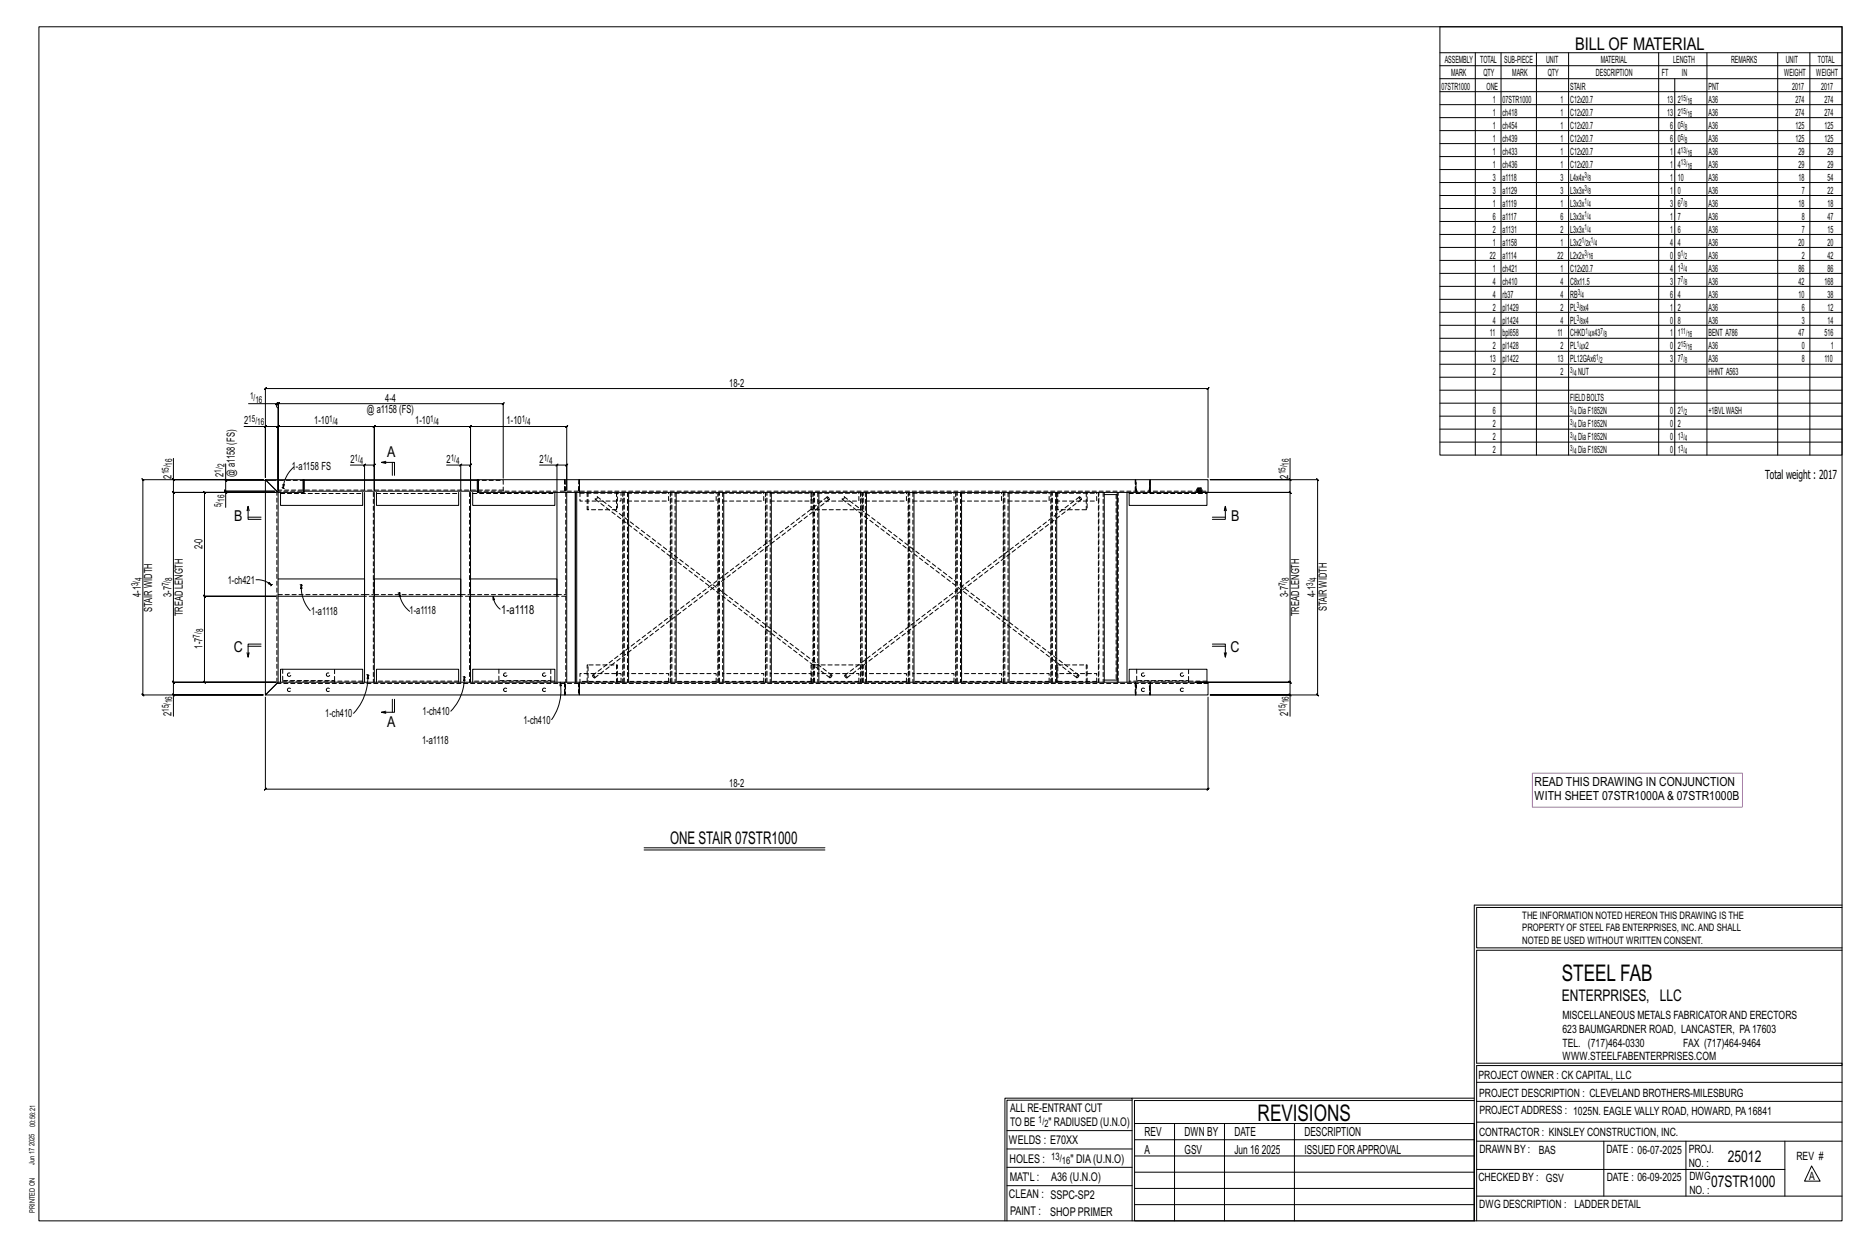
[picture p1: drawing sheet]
<svg xmlns="http://www.w3.org/2000/svg" width="914mm" height="610mm" viewBox="0 0 914 610" stroke-linecap="round" stroke-linejoin="round" font-family="sans-serif">
<g fill="none" stroke="#000" stroke-width=".49">
<path d="M19 13h883v584h-883zM705 13h197v210h-197zM705 26h197M705 32h197M705 39h197M722 26v197M735 26v197M752 26v197M768 26v197M812 26v197M820 39v184M836 26v197"/>
<path d="M870 26v197M886 26v197M705 45h197M705 51h197M705 58h197M705 64h197M705 70h197M705 77h197M705 83h197M705 89h197M705 96h197M705 102h197"/>
<path d="M705 108h197M705 115h197M705 121h197M705 127h197M705 134h197M705 140h197M705 146h197M705 153h197M705 159h197M705 166h197M705 172h197M705 178h197"/>
<path d="M122 197h13v2l1 1v40M135 198l1-1zM135 197h1v1l1-1h-1v37v-37v1l1-1h-1h110v1l1-1h-1v37M705 185h197M705 191h197M705 197h197M119 209h11v25v-44l-1 1 1-1h461v1l1-1h-1v44M129 209l1-1zM130 209h6l1-1-1 1v31v-31l1-1-1 1h47l1-1-1 1v31v-31l1-1-1 1h47l1-1-1 1v31v-31l1-1-1 1h47l1-1-1 1v31v-12l1-1-1 1h-4M705 204h197M705 210h197M705 216h197"/>
<path d="M84 234l1 1zM85 224v11h44h-59l-1-1 1 1v105h-1l1 1v-1h59h-44v10M85 235v6l-1-1 1 1h50M110 235l1 1zM110 235v5l1 1-1-1h24h-24l1 1-1-1v1M110 227v8h25M130 235l6 6v93l-6 6zM130 235h18v6h-12zM138 239h1M138 237h1v2zM139 239h.1M144 228a15 15 0 0 0-5 11"/>
<path d="M148 235h1v6h-1zM148 235h86M149 235h85M172 228h6v12M178 228l1-1zM178 228h5l1-1-1 1v12M189 227l-2-1h6v7M189 226h-2M192 226v7M219 228h7v12M225 228l1-1zM226 228h4l1-1-1 1v12"/>
<path d="M234 235v6zM234 235h50v6h-50zM264 228h9v12M272 228l1-1zM284 235h279v6h-279zM563 235h28v6h-28zM631 234l1 1zM631 224v11h-39h53l-1-1 1 1v105h-1l1 1v-1h-53h39v10M631 235v6v-1l1 1h-1h-46h46v-1l1 1h-1v93v-1l1 1h-1h-46h46v-1l1 1h-1v6M110 240l1 1zM121 250v-2v6h7M121 253h7"/>
<path d="M121 248l1 2M135 241h-50l-1-1 1 1v93l-1-1 1 1h50h-50l-1-1 1 1v6M135 241h-35v-1l1 1h-1v51v-1l1 1h-1h35h-35v-1l1 1h-1v42v-1l1 1h-1h35M135 241h-25v7M137 241v6h41v-6M149 240h85zM178 241v93M183 241v93M184 241v6h41v-6M226 241v93M230 241v93M231 241v6h41v-6"/>
<path d="M273 241v93M277 241v93M282 241v93M308 241v93M331 241v93M354 241v93M378 241v93M401 241v93M424 241v93M447 241v93M471 241v93M494 241v93"/>
<path d="M517 241v93M541 242h6v91h-6M541 241v93M547 241v93M552 241v93M553 241v6h38v-6M586 240h.1M586 241h.1M588 240h.1M588 241h.1M593 253h7M599 250l1-2v6h-7"/>
<path d="M600 248v2M125 284h5l3 2M132 285l1 1h-2zM133 286l-1 1M133 286h.1M136 283h42v9h-42M147 286h.1M147 286l1 2h-1zM147 286a17 17 0 0 0 5 13M147 286h1M183 283h43v9h-43zM195 290h.1"/>
<path d="M195 290l1 2h-1zM195 290a13 13 0 0 0 6 9M195 290h1M230 283h43v9h-43zM241 292l1 1-1 1zM241 292l2 3 2 3M121 319v2M121 316h7M128 315h-7v6l1-2M593 315h7v6v-2M593 316h7M599 319l1 2"/>
<path d="M84 340l1 1zM136 334h148v6h-154zM137 334v-7h41v7M180 330h.1M180 330v2zM180 330a26 26 0 0 1-7 19M180 330h1M184 334v-7h41v7M227 331h.1M227 331l1 2h-1zM227 331a24 24 0 0 1-6 17M227 331h1"/>
<path d="M231 334v-7h41v7M274 334l1 1-1 1zM274 334a25 25 0 0 1-4 18M284 334h279v6h-279zM553 334v-7h38v7M563 334h28v6h-28zM586 334h.1M588 334h.1M631 340l1 1zM130 341v45l-1 1 1-1h461v1l1-1h-1v-45M189 348h-2M192 342v6"/>
<path d="M193 342v6h-6l2 1M315 415h89M315 416h89M722 443v154M722 443h180M902 444h-179v20h179M902 465h-179v55h179v1h-179v76M554 538h-61v59M554 537h168M722 538h-167v13M723 539h179M723 530h179"/>
<path d="M493 553h61M555 550h167v47h-167zM555 558h167M575 550v47M599 550v47M634 550v47M723 549h179M723 558h179M785 558v27M825 558v27M874 558v27M493 571h61"/>
<path d="M493 562h61M555 573h167M555 566h167M723 572h151M887 570l4 8h-8zM492 597v-60h62v60M493 580h61M555 589h167M555 581h167M723 585h179"/>
</g>
<path d="M750 378h103v17h-103z" fill="none" stroke="#f0f" stroke-width=".5"/>
<g fill="none" stroke="#000" stroke-width=".49" stroke-dasharray="2 1.4">
<path d="M149 235h-13v5M246 240h-110M276 235v6M277 235v5M283 235v5M283 235v5h279M556 235v6zM556 235v5zM586 239h1v1h-1zM586 239v1M588 239v1M136 240v94"/>
<path d="M136 240h13h-1M137 241h41M183 241v93M184 241h41M230 241v93M231 241h41M234 240h.1M234 240h49M246 240v-5h-12M277 241v93M277 240v-5M284 241v4h20v-4"/>
<path d="M284 241h20M287 241v8h1M288 241v8h14v-8M291 244l115 88M292 243v1M302 241v8M305 241v93M307 241v93M307 245h20v-4M307 241h20M328 241v93M330 241v93"/>
<path d="M330 245h21v-4M330 241h21M351 241v93M354 241v93M354 245h20v-4M354 241h20M375 241v93M377 241v93M377 245h20v-4M377 241h20M397 241v8M397 241v8h26v-8"/>
<path d="M398 241v93M400 241v93M400 245h20v-4M400 241h20M405 243v1M405 243l-115 87M405 244h1M406 244l-1-1M412 244l115 88M413 243l-1 1M421 241v93M422 241v8"/>
<path d="M424 241v93M424 245h20v-4M424 241h20M445 241v93M447 241v93M447 245h20v-4M447 241h20M468 241v93M470 241v93M470 245h20v-4M470 241h20M491 241v93"/>
<path d="M493 241v93M493 245h21v-4M493 241h21M514 241v93M517 241v93M517 245h20v-4M517 241h20M517 241v8h1M518 241v8h14v-8M528 243v1M528 243l-114 87M528 244h1"/>
<path d="M529 244l-1-1M532 241v8M538 241v93M540 241v93M546 242v91M553 241h38M562 240l1-5-1 5h29M586 240v1M586 240h.1M586 240v-1M587 240l-1 1M587 240v-1"/>
<path d="M587 240h1v-1h-1M587 240v1zM587 240v1M587 241h.1M588 240v1M588 240h.1M588 241h.1M588 241v-1M588 240v-1M178 291h-42M179 291h4M183 292h-5"/>
<path d="M226 291h-43M226 291h4M230 292h-4M273 291h-43M273 291h4M277 292h-4M136 334h426M138 327v6M164 334v-1h-26v1M164 333v-6M178 333h-41M225 333h-41"/>
<path d="M244 327v6M270 334v-1h-26v1M270 333v-6M272 333h-41M276 334v6zM277 334v6zM283 334v6zM288 325h-1v9M290 331l1 1M290 330l1 2M290 330v1M291 332l115-88"/>
<path d="M302 325v9M302 334v-9h-14v9M304 334v-4h-20v4M304 333h-20M305 334v-93M306 334v-93M327 334v-4h-20M327 333h-20M328 334v-93M329 334v-93M351 334v-4h-21M351 333h-21"/>
<path d="M352 334v-93M374 334v-4h-20M374 333h-20M375 334v-93M397 334v-4h-20M397 333h-20M397 325v9M398 334v-93M399 334v-93M406 332l1-2M406 331v1M407 330l-1 1"/>
<path d="M407 330l-115-87v1M414 331l1 1M414 330l1 2M414 330v1M415 332l114-88M420 334v-4h-20M420 333h-20M421 334v-93M422 334v-93M422 325v9M423 334v-9h-26v9M444 334v-4h-20"/>
<path d="M444 333h-20M445 334v-93M467 334v-4h-20M467 333h-20M468 334v-93M469 334v-93M490 334v-4h-20M490 333h-20M491 334v-93M492 334v-93M514 334v-4h-21M514 333h-21"/>
<path d="M515 334v-93M518 325h-1v9M527 332l1-2M527 331v1M528 330l-1 1M528 330l-115-87-1 1M532 325v9M532 334v-9h-14v9M537 334v-4h-20M537 333h-20M538 334v-93M547 334v-93"/>
<path d="M556 334v6zM556 327v6M582 334v-1h-26v1M582 333v-6M586 334h.1M587 334h.1M587 334h1M588 334h.1M591 333h-38M591 334h-29l1 6-1-6"/>
<circle cx="142" cy="330" r=".9"/>
<circle cx="142" cy="337" r=".9"/>
<circle cx="161" cy="330" r=".9"/>
<circle cx="161" cy="337" r=".9"/>
<circle cx="247" cy="330" r=".9"/>
<circle cx="247" cy="337" r=".9"/>
<circle cx="266" cy="330" r=".9"/>
<circle cx="266" cy="337" r=".9"/>
<circle cx="560" cy="337" r=".9"/>
<circle cx="560" cy="330" r=".9"/>
<circle cx="579" cy="337" r=".9"/>
<circle cx="579" cy="330" r=".9"/>
</g>
<g font-size="11.2">
<text x="764" y="480">STEEL FAB</text>
<text x="616" y="548">REVISIONS</text>
</g>
<g font-size="8.6">
<text x="771" y="24">BILL OF MATERIAL</text>
<text x="328" y="413">ONE STAIR 07STR1000</text>
</g>
<g font-size="7.9">
<text x="765" y="490">ENTERPRISES, LLC</text>
<text x="846" y="569">25012</text>
<text x="838" y="581">07STR1000</text>
</g>
<g font-size="7.3">
<text x="190" y="224">A</text>
<text x="115" y="255">B</text>
<text x="603" y="255">B</text>
<text x="114" y="319">C</text>
<text x="602" y="319">C</text>
<text x="190" y="356">A</text>
</g>
<g font-size="6.1">
<text x="864" y="234">Total weight : 2017</text>
<text x="245" y="300">1-a1118</text>
<text x="751" y="384">READ THIS DRAWING IN CONJUNCTION</text>
<text x="751" y="392">WITH SHEET 07STR1000A &amp; 07STR1000B</text>
<text x="560" y="556">REV</text>
<text x="580" y="556">DWN BY</text>
<text x="604" y="556">DATE</text>
<text x="639" y="556">DESCRIPTION</text>
<text x="560" y="564">A</text>
<text x="580" y="564">GSV</text>
<text x="604" y="564">Jun 16</text>
<text x="618" y="564">2025</text>
<text x="639" y="564">ISSUED FORAPPROVAL</text>
</g>
<g font-size="5.9">
<text x="494" y="560">WELDS : E70XX</text>
<text x="494" y="569">HOLES :</text>
<text x="524" y="569">&quot; DIA(U.N.O)</text>
<text x="494" y="578">MAT'L :</text>
<text x="515" y="578">A36 (U.N.O)</text>
<text x="494" y="586">CLEAN : SSPC-SP2</text>
<text x="495" y="595">PAINT :</text>
<text x="514" y="595">SHOP PRIMER</text>
</g>
<g font-size="5.8">
<text x="494" y="544">ALL RE-ENTRANT CUT</text>
<text x="494" y="551">TO BE</text>
<text x="513" y="551">&quot; RADIUSED (U.N.O)</text>
</g>
<g font-size="5.6">
<text x="765" y="499">MISCELLANEOUS METALS FABRICATORAND ERECTORS</text>
<text x="765" y="505">623 BAUMGARDNER ROAD, LANCASTER, PA17603</text>
<text x="765" y="512">TEL. (717)464-0330</text>
<text x="824" y="512">FAX (717)464-9464</text>
<text x="765" y="519">WWW.STEELFABENTERPRISES.COM</text>
<text x="724" y="528">PROJECT OWNER : CK CAPITAL, LLC</text>
<text x="724" y="537">PROJECT DESCRIPTION : CLEVELAND BROTHERS-MILESBURG</text>
<text x="724" y="545">PROJECTADDRESS : 1025N. EAGLE VALLY ROAD, HOWARD, PA16841</text>
<text x="724" y="556">CONTRACTOR : KINSLEY CONSTRUCTION, INC.</text>
<text x="724" y="564">DRAWN BY :</text>
<text x="753" y="564">BAS</text>
<text x="786" y="564">DATE : 06-07-2025</text>
<text x="827" y="564">PROJ.</text>
<text x="879" y="568">REV #</text>
<text x="827" y="571">NO. :</text>
<text x="724" y="578">CHECKED BY : GSV</text>
<text x="787" y="578">DATE : 06-09-2025</text>
<text x="827" y="578">DWG</text>
<text x="886" y="578">A</text>
<text x="827" y="584">NO. :</text>
<text x="724" y="591">DWG DESCRIPTION : LADDER DETAIL</text>
</g>
<g font-size="5.5">
<text x="357" y="189">18-2</text>
<text x="189" y="197">4-4</text>
<text x="180" y="202">@ a1158 (FS)</text>
<text x="119" y="208">2</text>
<text x="154" y="208">1-10</text>
<text x="203" y="208">1-10</text>
<text x="248" y="208">1-10</text>
<text x="172" y="227">2</text>
<text x="219" y="227">2</text>
<text x="264" y="227">2</text>
<text x="109" y="233" transform="rotate(-90 109 233)">2</text>
<text x="115" y="233" transform="rotate(-90 115 233)">@ a1158 (FS)</text>
<text x="143" y="230">1-a1158 FS</text>
<text x="84" y="234" transform="rotate(-90 84 234)">2</text>
<text x="630" y="234" transform="rotate(-90 630 234)">2</text>
<text x="99" y="269" transform="rotate(-90 99 269)">2-0</text>
<text x="111" y="286">1-ch421</text>
<text x="69" y="292" transform="rotate(-90 69 292)">4-1</text>
<text x="84" y="292" transform="rotate(-90 84 292)">3-7</text>
<text x="630" y="292" transform="rotate(-90 630 292)">3-7</text>
<text x="644" y="292" transform="rotate(-90 644 292)">4-1</text>
<text x="74" y="299" transform="rotate(-90 74 299)">STAIR WIDTH</text>
<text x="650" y="299" transform="rotate(-90 650 299)">STAIR WIDTH</text>
<text x="89" y="302" transform="rotate(-90 89 302)">TREAD LENGTH</text>
<text x="152" y="301">1-a1118</text>
<text x="200" y="301">1-a1118</text>
<text x="636" y="302" transform="rotate(-90 636 302)">TREAD LENGTH</text>
<text x="99" y="317" transform="rotate(-90 99 317)">1-7</text>
<text x="84" y="350" transform="rotate(-90 84 350)">2</text>
<text x="159" y="351">1-ch410</text>
<text x="207" y="350">1-ch410</text>
<text x="256" y="354">1-ch410</text>
<text x="630" y="350" transform="rotate(-90 630 350)">2</text>
<text x="207" y="364">1-a1118</text>
<text x="357" y="385">18-2</text>
</g>
<g font-size="5">
<text x="745" y="450">THE INFORMATION NOTED HEREON THIS DRAWING IS THE</text>
<text x="745" y="456">PROPERTY OF STEEL FAB ENTERPRISES, INC.AND SHALL</text>
<text x="745" y="462">NOTED BE USED WITHOUT WRITTEN CONSENT.</text>
<text x="508" y="550">1/</text>
<text x="511" y="551">2</text>
<text x="515" y="568">13/</text>
<text x="520" y="570">16</text>
</g>
<g font-size="4.9">
<text x="707" y="31">ASSEMBLY</text>
<text x="725" y="31">TOTAL</text>
<text x="736" y="31">SUB-PIECE</text>
<text x="757" y="31">UNIT</text>
<text x="784" y="31">MATERIAL</text>
<text x="819" y="31">LENGTH</text>
<text x="847" y="31">REMARKS</text>
<text x="874" y="31">UNIT</text>
<text x="890" y="31">TOTAL</text>
<text x="710" y="37">MARK</text>
<text x="726" y="37">QTY</text>
<text x="740" y="37">MARK</text>
<text x="758" y="37">QTY</text>
<text x="781" y="37">DESCRIPTION</text>
<text x="814" y="37">FT</text>
<text x="823" y="37">IN</text>
<text x="873" y="37">WEIGHT</text>
<text x="889" y="37">WEIGHT</text>
<text x="706" y="44">07STR1000</text>
<text x="728" y="44">ONE</text>
<text x="769" y="44">STAIR</text>
<text x="836" y="44">PNT</text>
<text x="877" y="44">2017</text>
<text x="891" y="44">2017</text>
<text x="731" y="50">1</text>
<text x="736" y="50">07STR1000</text>
<text x="764" y="50">1</text>
<text x="769" y="50">C12x20.7</text>
<text x="816" y="50">13</text>
<text x="821" y="50">2</text>
<text x="836" y="50">A36</text>
<text x="879" y="50">274</text>
<text x="893" y="50">274</text>
<text x="731" y="57">1</text>
<text x="736" y="57">ch418</text>
<text x="764" y="57">1</text>
<text x="769" y="57">C12x20.7</text>
<text x="816" y="57">13</text>
<text x="821" y="57">2</text>
<text x="836" y="57">A36</text>
<text x="879" y="57">274</text>
<text x="893" y="57">274</text>
<text x="731" y="63">1</text>
<text x="736" y="63">ch454</text>
<text x="764" y="63">1</text>
<text x="769" y="63">C12x20.7</text>
<text x="818" y="63">6</text>
<text x="821" y="63">0</text>
<text x="836" y="63">A36</text>
<text x="879" y="63">125</text>
<text x="893" y="63">125</text>
<text x="731" y="69">1</text>
<text x="736" y="69">ch439</text>
<text x="764" y="69">1</text>
<text x="769" y="69">C12x20.7</text>
<text x="818" y="69">6</text>
<text x="821" y="69">0</text>
<text x="836" y="69">A36</text>
<text x="879" y="69">125</text>
<text x="893" y="69">125</text>
<text x="731" y="76">1</text>
<text x="736" y="76">ch433</text>
<text x="764" y="76">1</text>
<text x="769" y="76">C12x20.7</text>
<text x="818" y="76">1</text>
<text x="821" y="76">4</text>
<text x="836" y="76">A36</text>
<text x="880" y="76">29</text>
<text x="895" y="76">29</text>
<text x="731" y="82">1</text>
<text x="736" y="82">ch436</text>
<text x="764" y="82">1</text>
<text x="769" y="82">C12x20.7</text>
<text x="818" y="82">1</text>
<text x="821" y="82">4</text>
<text x="836" y="82">A36</text>
<text x="880" y="82">29</text>
<text x="895" y="82">29</text>
<text x="731" y="88">3</text>
<text x="736" y="88">a1118</text>
<text x="764" y="88">3</text>
<text x="769" y="88">L4x4x</text>
<text x="818" y="88">1</text>
<text x="821" y="88">10</text>
<text x="836" y="88">A36</text>
<text x="880" y="88">18</text>
<text x="895" y="88">54</text>
<text x="731" y="95">3</text>
<text x="736" y="95">a1129</text>
<text x="764" y="95">3</text>
<text x="769" y="95">L3x3x</text>
<text x="818" y="95">1</text>
<text x="821" y="95">0</text>
<text x="836" y="95">A36</text>
<text x="882" y="95">7</text>
<text x="895" y="95">22</text>
<text x="731" y="101">1</text>
<text x="736" y="101">a1119</text>
<text x="764" y="101">1</text>
<text x="769" y="101">L3x3x</text>
<text x="818" y="101">3</text>
<text x="821" y="101">6</text>
<text x="836" y="101">A36</text>
<text x="880" y="101">18</text>
<text x="895" y="101">18</text>
<text x="731" y="107">6</text>
<text x="736" y="107">a1117</text>
<text x="764" y="107">6</text>
<text x="769" y="107">L3x3x</text>
<text x="818" y="107">1</text>
<text x="821" y="107">7</text>
<text x="836" y="107">A36</text>
<text x="882" y="107">8</text>
<text x="895" y="107">47</text>
<text x="731" y="114">2</text>
<text x="736" y="114">a1131</text>
<text x="764" y="114">2</text>
<text x="769" y="114">L3x3x</text>
<text x="818" y="114">1</text>
<text x="821" y="114">6</text>
<text x="836" y="114">A36</text>
<text x="882" y="114">7</text>
<text x="895" y="114">15</text>
<text x="731" y="120">1</text>
<text x="736" y="120">a1158</text>
<text x="764" y="120">1</text>
<text x="769" y="120">L3x2 x</text>
<text x="818" y="120">4</text>
<text x="821" y="120">4</text>
<text x="836" y="120">A36</text>
<text x="880" y="120">20</text>
<text x="895" y="120">20</text>
<text x="729" y="127">22</text>
<text x="736" y="127">a1114</text>
<text x="762" y="127">22</text>
<text x="769" y="127">L2x2x</text>
<text x="818" y="127">0</text>
<text x="821" y="127">9</text>
<text x="836" y="127">A36</text>
<text x="882" y="127">2</text>
<text x="895" y="127">42</text>
<text x="731" y="133">1</text>
<text x="736" y="133">ch421</text>
<text x="764" y="133">1</text>
<text x="769" y="133">C12x20.7</text>
<text x="818" y="133">4</text>
<text x="821" y="133">1</text>
<text x="836" y="133">A36</text>
<text x="880" y="133">86</text>
<text x="895" y="133">86</text>
<text x="731" y="139">4</text>
<text x="736" y="139">ch410</text>
<text x="764" y="139">4</text>
<text x="769" y="139">C8x11.5</text>
<text x="818" y="139">3</text>
<text x="821" y="139">7</text>
<text x="836" y="139">A36</text>
<text x="880" y="139">42</text>
<text x="893" y="139">168</text>
<text x="731" y="146">4</text>
<text x="736" y="146">rb37</text>
<text x="764" y="146">4</text>
<text x="769" y="146">RB</text>
<text x="818" y="146">6</text>
<text x="821" y="146">4</text>
<text x="836" y="146">A36</text>
<text x="880" y="146">10</text>
<text x="895" y="146">38</text>
<text x="731" y="152">2</text>
<text x="736" y="152">pl1429</text>
<text x="764" y="152">2</text>
<text x="769" y="152">PL x4</text>
<text x="818" y="152">1</text>
<text x="821" y="152">2</text>
<text x="836" y="152">A36</text>
<text x="882" y="152">6</text>
<text x="895" y="152">12</text>
<text x="731" y="158">4</text>
<text x="736" y="158">pl1424</text>
<text x="764" y="158">4</text>
<text x="769" y="158">PL x4</text>
<text x="818" y="158">0</text>
<text x="821" y="158">8</text>
<text x="836" y="158">A36</text>
<text x="882" y="158">3</text>
<text x="895" y="158">14</text>
<text x="729" y="165">11</text>
<text x="736" y="165">bpl658</text>
<text x="762" y="165">11</text>
<text x="769" y="165">CHKD x43</text>
<text x="818" y="165">1</text>
<text x="821" y="165">1</text>
<text x="836" y="165">BENT A786</text>
<text x="880" y="165">47</text>
<text x="893" y="165">516</text>
<text x="731" y="171">2</text>
<text x="736" y="171">pl1428</text>
<text x="764" y="171">2</text>
<text x="769" y="171">PL x2</text>
<text x="818" y="171">0</text>
<text x="821" y="171">2</text>
<text x="836" y="171">A36</text>
<text x="882" y="171">0</text>
<text x="896" y="171">1</text>
<text x="729" y="177">13</text>
<text x="736" y="177">pl1422</text>
<text x="762" y="177">13</text>
<text x="769" y="177">PL12GAx6</text>
<text x="818" y="177">3</text>
<text x="821" y="177">7</text>
<text x="836" y="177">A36</text>
<text x="882" y="177">8</text>
<text x="893" y="177">110</text>
<text x="731" y="184">2</text>
<text x="764" y="184">2</text>
<text x="772" y="184">NUT</text>
<text x="836" y="184">HHNT A563</text>
<text x="769" y="196">FIELDBOLTS</text>
<text x="731" y="203">6</text>
<text x="772" y="203">DiaF1852N</text>
<text x="818" y="203">0</text>
<text x="821" y="203">2</text>
<text x="836" y="203">+1BVLWASH</text>
<text x="731" y="209">2</text>
<text x="772" y="209">DiaF1852N</text>
<text x="818" y="209">0</text>
<text x="821" y="209">2</text>
<text x="731" y="215">2</text>
<text x="772" y="215">DiaF1852N</text>
<text x="818" y="215">0</text>
<text x="821" y="215">1</text>
<text x="731" y="222">2</text>
<text x="772" y="222">DiaF1852N</text>
<text x="818" y="222">0</text>
<text x="821" y="222">1</text>
</g>
<g font-size="4.7">
<text x="122" y="195">1/</text>
<text x="125" y="197">16</text>
<text x="122" y="206">15/</text>
<text x="126" y="208">16</text>
<text x="161" y="206">1/</text>
<text x="164" y="208">4</text>
<text x="211" y="206">1/</text>
<text x="213" y="208">4</text>
<text x="255" y="206">1/</text>
<text x="258" y="208">4</text>
<text x="84" y="228" transform="rotate(-90 84 228)">16</text>
<text x="174" y="225">1/</text>
<text x="176" y="227">4</text>
<text x="221" y="225">1/</text>
<text x="223" y="227">4</text>
<text x="266" y="225">1/</text>
<text x="269" y="227">4</text>
<text x="631" y="228" transform="rotate(-90 631 228)">16</text>
<text x="83" y="232" transform="rotate(-90 83 232)">15/</text>
<text x="108" y="231" transform="rotate(-90 108 231)">1/</text>
<text x="110" y="229" transform="rotate(-90 110 229)">2</text>
<text x="629" y="232" transform="rotate(-90 629 232)">15/</text>
<text x="110" y="246" transform="rotate(-90 110 246)">16</text>
<text x="108" y="248" transform="rotate(-90 108 248)">5/</text>
<text x="68" y="287" transform="rotate(-90 68 287)">3/</text>
<text x="69" y="284" transform="rotate(-90 69 284)">4</text>
<text x="83" y="287" transform="rotate(-90 83 287)">7/</text>
<text x="84" y="284" transform="rotate(-90 84 284)">8</text>
<text x="629" y="287" transform="rotate(-90 629 287)">7/</text>
<text x="631" y="284" transform="rotate(-90 631 284)">8</text>
<text x="643" y="287" transform="rotate(-90 643 287)">3/</text>
<text x="644" y="284" transform="rotate(-90 644 284)">4</text>
<text x="98" y="312" transform="rotate(-90 98 312)">7/</text>
<text x="100" y="309" transform="rotate(-90 100 309)">8</text>
<text x="84" y="344" transform="rotate(-90 84 344)">16</text>
<text x="631" y="344" transform="rotate(-90 631 344)">16</text>
<text x="83" y="348" transform="rotate(-90 83 348)">15/</text>
<text x="629" y="348" transform="rotate(-90 629 348)">15/</text>
</g>
<g font-size="4.2">
<text x="823" y="49">15/</text>
<text x="826" y="51">16</text>
<text x="823" y="56">15/</text>
<text x="826" y="57">16</text>
<text x="823" y="62">5/</text>
<text x="825" y="63">8</text>
<text x="823" y="68">5/</text>
<text x="825" y="70">8</text>
<text x="823" y="75">13/</text>
<text x="826" y="76">16</text>
<text x="823" y="81">13/</text>
<text x="826" y="82">16</text>
<text x="776" y="87">3/</text>
<text x="778" y="89">8</text>
<text x="776" y="94">3/</text>
<text x="778" y="95">8</text>
<text x="776" y="100">1/</text>
<text x="778" y="101">4</text>
<text x="823" y="100">7/</text>
<text x="825" y="101">8</text>
<text x="776" y="106">1/</text>
<text x="778" y="108">4</text>
<text x="776" y="113">1/</text>
<text x="774" y="119">1/ 1/</text>
<text x="778" y="114">4</text>
<text x="776" y="125">3/</text>
<text x="776" y="121">2</text>
<text x="781" y="121">4</text>
<text x="823" y="125">1/</text>
<text x="778" y="127">16</text>
<text x="823" y="132">3/</text>
<text x="825" y="127">2</text>
<text x="825" y="133">4</text>
<text x="823" y="138">7/</text>
<text x="825" y="140">8</text>
<text x="772" y="144">3/</text>
<text x="774" y="146">4</text>
<text x="772" y="151">3/</text>
<text x="774" y="152">8</text>
<text x="772" y="157">3/</text>
<text x="774" y="159">8</text>
<text x="776" y="164">1/</text>
<text x="778" y="165">4</text>
<text x="783" y="164">7/</text>
<text x="785" y="165">8</text>
<text x="823" y="164">11/</text>
<text x="826" y="165">16</text>
<text x="772" y="170">1/</text>
<text x="774" y="171">4</text>
<text x="823" y="170">15/</text>
<text x="826" y="171">16</text>
<text x="781" y="176">1/</text>
<text x="783" y="178">2</text>
<text x="823" y="176">7/</text>
<text x="825" y="178">8</text>
<text x="769" y="183">3/</text>
<text x="770" y="184">4</text>
<text x="769" y="202">3/</text>
<text x="770" y="203">4</text>
<text x="823" y="202">1/</text>
<text x="825" y="203">2</text>
<text x="769" y="208">3/</text>
<text x="770" y="209">4</text>
<text x="769" y="214">3/</text>
<text x="770" y="216">4</text>
<text x="823" y="214">3/</text>
<text x="825" y="216">4</text>
<text x="769" y="221">3/</text>
<text x="823" y="221">3/</text>
<text x="770" y="222">4</text>
<text x="825" y="222">4</text>
</g>
<g font-size="3.7">
<text x="17" y="551" transform="rotate(-90 17 551)">00:56:21</text>
<text x="17" y="561" transform="rotate(-90 17 561)">2025</text>
<text x="17" y="570" transform="rotate(-90 17 570)">Jun 17</text>
<text x="17" y="593" transform="rotate(-90 17 593)">PRINTED ON</text>
</g>
</svg>
